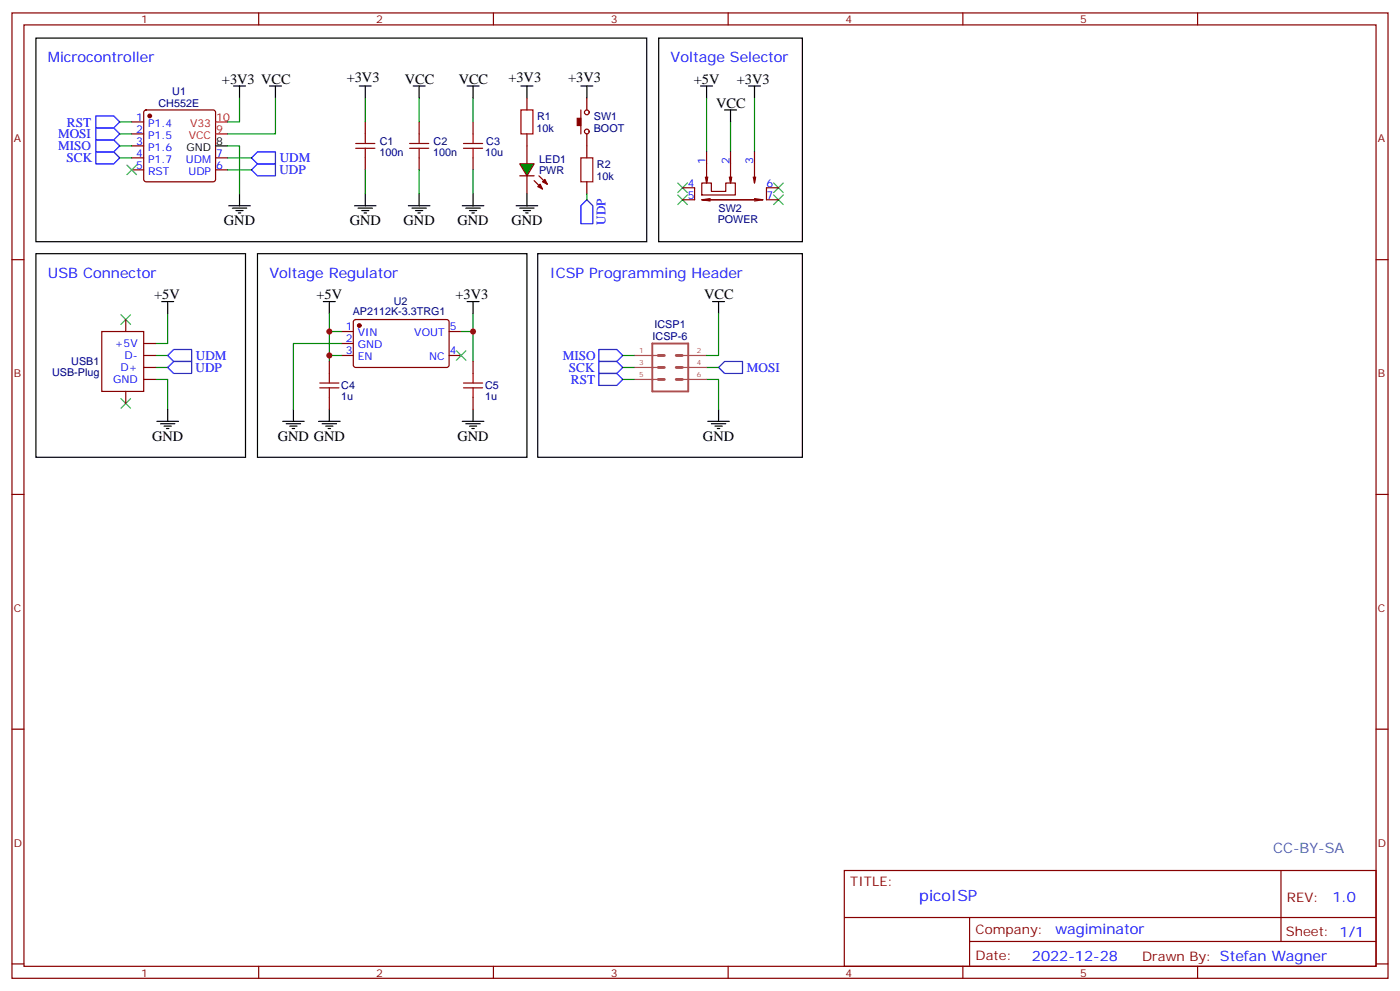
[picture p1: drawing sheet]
<svg xmlns="http://www.w3.org/2000/svg" width="412mm" height="292mm" viewBox="0 0 412 292" stroke-linecap="round" stroke-linejoin="round" font-family="sans-serif">
<g fill="none" stroke="#870000" stroke-width=".35">
<path d="M3.5 3.8h405.4v284.3h-405.4zM7.1 7.3h398.2v277.3h-398.2zM76.2 3.8v3.5M145.3 3.8v3.5M214.5 3.8v3.5M283.6 3.8v3.5M352.8 3.8v3.5M38.8 35.9h3.5M38.8 39.4h3.5M42.6 32.6l.4-.2h19.8l.5 .2 .2 .5v19.7l-.2 .5-.5 .3h-19.8l-.5-.3-.2-.5v-19.7zM38.8 43h3.5M38.8 46.5h3.5"/>
<path d="M38.8 50h3.5M63.5 46.5h3.5M63.5 50h3.5M155.2 43v5.3M155.2 51.8v5.3M201.1 55.3h3.5v3.5h-3.5M206.7 53.9h2.8v2.5h4.3v-2.5h2.8v3.5h-9.9zM207.8 52.1l.3 1.8M208.1 44.7v9.2l.4-1.8M209.2 58.5l-2.5 .3M214.8 52.1l.4 1.8M215.2 44.7v9.2l.3-1.8"/>
<path d="M221.9 52.1l.3 1.8M222.2 58.8h-15.5l2.5 .4M222.2 44.7v9.2l.4-1.8M222.2 58.5l2.5 .3h-16.6M224.7 58.8l-2.5 .4M229.3 55.3h-3.5v3.5h3.5M3.5 76.5h3.6M405.3 76.5h3.6M100.5 97.6h3.6M104.3 94.3l.5-.2 27.1 .1 .4 .6-.1 13-.6 .4h-27.1l-.4-.7v-12.7zM132.3 97.6h3.5M100.5 101.2h3.6"/>
<path d="M100.5 104.7h3.6M132.3 104.7h3.5M3.5 145.6h3.6M405.3 145.6h3.6M3.5 214.8h3.6M405.3 214.8h3.6M248.7 256.4h156.6v28.2h-156.6zM377.3 256.4v20.9M248.7 270.2h156.5M285.6 277.3h119.6M285.6 270.2v14.2M3.5 283.9h3.6"/>
<path d="M76.2 284.6v3.5M145.3 284.6v3.5M214.5 284.6v3.5M283.6 284.6v3.5M352.8 284.6v3.5M405.3 283.9h3.6"/>
</g>
<g fill="#870000" stroke="#870000" stroke-width=".35">
<circle cx="44.1" cy="34.1" r=".53"/>
<circle cx="105.8" cy="95.9" r=".53"/>
</g>
<g fill="none" stroke="#000" stroke-width=".35">
<path d="M194 11.2h42.4v60h-42.4zM68.8 25.3h3.5M70.6 25.3v3.6M79.4 25.3h3.5M81.1 25.3v3.6M153.5 25.3h3.5M155.2 25.3v3.6M206.4 25.3h3.5M208.1 25.3v3.6M213.4 32.4h3.6M215.2 32.4v3.5M220.5 25.3h3.5"/>
<path d="M222.2 25.3v3.6M63.5 43h3.5M70.6 57.1v3.5M67.4 60.6h6.3M68.4 61.3h4.3M69.5 62h2.1M70.2 62.7h.7M75.8 74.7h79.4v60h-79.4zM95.2 88.8h3.6M97 88.8v3.6M137.6 88.8h3.5M139.3 88.8v3.6"/>
<path d="M83.3 124.1h6.3M84.3 124.8h4.2M85.4 125.5h2.1M86.1 126.2h.7M86.4 120.6v3.5M93.8 124.1h6.4M94.9 124.8h4.2M96 125.5h2.1M96.7 126.2h.7M97 120.6v3.5M136.2 124.1h6.3M137.2 124.8h4.3"/>
<path d="M138.3 125.5h2.1M139 126.2h.7M139.3 120.6v3.5"/>
</g>
<path d="M63.5 39.4h3.5M63.5 35.9h3.5" fill="none" stroke="#f00" stroke-width=".35"/>
<g fill="none" stroke="#008700" stroke-width=".35">
<path d="M35.3 35.9h3.5M35.3 39.4h3.5M70.6 28.9v7h-3.6M81.1 28.9v10.5h-14.1M208.1 28.9v15.8M215.2 35.9v8.8M222.2 28.9v15.8M35.3 46.5h3.5M35.3 43h3.5M67 43h3.6v14.1M67 46.5h7.1M67 50h7.1"/>
<path d="M97 92.4v5.2h3.5M97 97.6v8.9M139.3 92.4v5.2h-3.5M139.3 97.6v8.9M97 104.7h3.5M100.5 101.2h-14.1v19.4"/>
</g>
<path d="M28.2 34.1h5.3l1.8 1.8-1.8 1.8h-5.3zM28.2 37.7h5.3l1.8 1.7-1.8 1.8h-5.3zM28.2 41.2h5.3l1.8 1.8-1.8 1.7h-5.3zM28.2 44.7h5.3l1.8 1.8-1.8 1.8h-5.3zM74.1 46.5l1.7-1.8h5.3v3.6h-5.3zM74.1 50l1.7-1.7h5.3v3.5h-5.3z" fill="none" stroke="#00f" stroke-width=".35"/>
<path d="M37.4 48.6l2.8 2.8M40.2 48.6l-2.8 2.8M199.7 53.9l2.8 2.8M199.7 57.4l2.8 2.9M202.5 53.9l-2.8 2.8M202.5 57.4l-2.8 2.9M227.9 57.4l2.8 2.9M227.9 53.9l2.8 2.8M230.7 57.4l-2.8 2.9M230.7 53.9l-2.8 2.8M134.4 103.3l2.8 2.8M137.2 103.3l-2.8 2.8" fill="none" stroke="#3c3" stroke-width=".35"/>
<path d="M153.1 48.3h4.2l-2.1 3.5z" fill="#0c0" stroke="#870000" stroke-width=".35"/>
<g fill="none" stroke="#870000" stroke-width=".35">
<path d="M107.6 35.9v3.5M123.5 35.9v3.5M139.3 35.9v3.5M155.2 28.9v3.5M155.2 39.4v3.6M171.1 32.4v7M172.9 28.9v3.5M172.9 39.4v7.1M107.6 46.5v3.5M123.5 46.5v3.5M139.3 46.5v3.5M153.1 51.8h4.2"/>
<path d="M157.3 53.2l2.5 2.5M158.7 51.8l2.5 2.5M172.9 53.6v3.5M97 106.5v3.5M97 117.1v3.5M139.3 106.5v3.5M139.3 117.1v3.5"/>
<circle cx="172.9" cy="38.7" r=".71"/>
<circle cx="172.9" cy="33.1" r=".71"/>
</g>
<g fill="#870000" stroke="#870000" stroke-width=".35">
<path d="M158.4 55l.7-.7 .7 1.4z"/>
<path d="M159.8 53.6l.7-.8 .7 1.5z"/>
<path d="M170 34.9h1.1v2.1h-1.1z"/>
</g>
<g fill="none" stroke="#000" stroke-width=".35">
<path d="M10.6 11.2h179.9v60h-179.9zM121.7 25.3h3.5M123.5 25.3v3.6M137.6 25.3h3.5M139.3 25.3v3.6M107.6 57.1v3.5M123.5 57.1v3.5M139.3 57.1v3.5M155.2 57.1v3.5M10.6 74.7h61.7v60h-61.7zM104.4 60.6h6.4M105.5 61.3h4.2"/>
<path d="M106.5 62h2.2M107.2 62.7h.7M120.3 60.6h6.3M121.4 61.3h4.2M122.4 62h2.1M123.1 62.7h.7M136.2 60.6h6.3M137.2 61.3h4.3M138.3 62h2.1M139 62.7h.7M152 60.6h6.4M153.1 61.3h4.2"/>
<path d="M154.2 62h2.1M154.9 62.7h.7M158.4 74.7h78v60h-78zM47.6 88.8h3.6M49.4 88.8v3.6M209.9 88.8h3.5M211.7 88.8v3.6M46.2 124.1h6.4M47.3 124.8h4.2M48.3 125.5h2.1M49 126.2h.7M49.4 120.6v3.5"/>
<path d="M208.5 124.1h6.3M209.5 124.8h4.3M210.6 125.5h2.1M211.3 126.2h.7M211.7 120.6v3.5"/>
</g>
<g fill="none" stroke="#008700" stroke-width=".35">
<path d="M107.6 28.9v7M123.5 28.9v7M139.3 28.9v7M107.6 50v7.1M123.5 50v7.1M139.3 50v7.1M172.9 57.1v1.7M49.4 92.4v8.8h-3.5M211.7 92.4v12.3h-3.6M45.9 111.8h3.5v8.8M45.9 108.2h3.5M45.9 104.7h3.5"/>
<path d="M183.4 111.8h3.6M183.4 108.2h3.6M183.4 104.7h3.6M208.1 111.8h3.6v8.8M208.1 108.2h3.6"/>
</g>
<path d="M171.1 60.6l1.8-1.8 1.7 1.8v5.3h-3.5zM176.4 110h5.3l1.7 1.8-1.7 1.7h-5.3zM176.4 106.5h5.3l1.7 1.7-1.7 1.8h-5.3zM176.4 102.9h5.3l1.7 1.8-1.7 1.8h-5.3zM211.7 108.2l1.7-1.7h5.3v3.5h-5.3z" fill="none" stroke="#00f" stroke-width=".35"/>
<path d="M192.2 101.2h10.5v14.1h-10.5z" fill="none" stroke="#a64a4a" stroke-width=".56"/>
<path d="M193.9 111.8h1.8M193.9 108.2h1.8M193.9 104.7h1.8M199.2 111.8h1.8M199.2 108.2h1.8M199.2 104.7h1.8" fill="none" stroke="#a64a4a" stroke-width=".85"/>
<path d="M187 104.7h6.9M187 108.2h6.9M187 111.8h6.9M201.2 104.7h6.9M201.2 108.2h6.9M201.2 111.8h6.9" fill="none" stroke="#a64a4a" stroke-width=".35"/>
<g fill="none" stroke="#a10000" stroke-width=".35">
<path d="M107.6 39.4v2.9M123.5 39.4v2.9M139.3 39.4v2.9M153.5 32.4h3.5v7h-3.5zM104.8 43.7h5.6M104.8 42.3h5.6M107.6 43.7v2.8M120.6 43.7h5.7M120.6 42.3h5.7M123.5 43.7v2.8M136.5 43.7h5.7M136.5 42.3h5.7"/>
<path d="M139.3 43.7v2.8M171.1 46.5h3.5v7.1h-3.5zM94.2 114.2h5.6M94.2 112.8h5.6M97 110v2.8M97 114.2v2.9M136.5 114.2h5.7M136.5 112.8h5.7M139.3 110v2.8M139.3 114.2v2.9"/>
</g>
<path d="M35.6 92.7l2.9 2.8M38.5 92.7l-2.9 2.8M35.6 117.4l2.9 2.8M38.5 117.4l-2.9 2.8" fill="none" stroke="#3c3" stroke-width=".35"/>
<path d="M30 97.6h12.3v17.7h-12.3z" fill="#fff" stroke="#870000" stroke-width=".35"/>
<path d="M37 94.1v3.5M37 115.3v3.5M42.3 101.2h3.6M42.3 104.7h3.6M42.3 108.2h3.6M42.3 111.8h3.6" fill="none" stroke="#870000" stroke-width=".35"/>
<path d="M49.4 104.7l1.8-1.8h5.2v3.6h-5.2zM49.4 108.2l1.8-1.7h5.2v3.5h-5.2z" fill="none" stroke="#00f" stroke-width=".35"/>
<path d="M105.8 25.3h3.6M107.6 25.3v3.6M171.1 25.3h3.5M172.9 25.3v3.6" fill="none" stroke="#000" stroke-width=".35"/>
<g fill="#c00">
<circle cx="139.3" cy="97.6" r=".88"/>
<circle cx="97" cy="97.6" r=".88"/>
<circle cx="97" cy="104.7" r=".88"/>
</g>
<text font-size="4.6" fill="#00f" x="270.8" y="265.4">picoISP</text>
<g font-size="4.2" fill="#00f">
<text x="14.1" y="18.3">Microcontroller</text>
<text x="197.6" y="18.3">Voltage Selector</text>
<text x="14.1" y="81.8">USB Connector</text>
<text x="79.4" y="81.8">Voltage Regulator</text>
<text x="161.9" y="81.8">ICSP Programming Header</text>
<text x="392.5" y="265.7">1.0</text>
<text x="310.9" y="275.2">wagiminator</text>
<text x="304" y="283">2022-12-28</text>
</g>
<g font-size="4.2">
<text x="65.4" y="24.6">+3V3 VCC</text>
<text x="102.1" y="24.3">+3V3</text>
<text x="119.2" y="24.6">VCC</text>
<text x="135.1" y="24.6">VCC</text>
<text x="149.7" y="24.3">+3V3</text>
<text x="167.4" y="24.3">+3V3</text>
<text x="204.4" y="24.6">+5V</text>
<text x="217.1" y="24.6">+3V3</text>
<text x="211" y="31.7">VCC</text>
<text x="66" y="66.3">GND</text>
<text x="103" y="66.3">GND</text>
<text x="118.9" y="66.3">GND</text>
<text x="134.8" y="66.3">GND</text>
<text x="150.6" y="66.3">GND</text>
<text x="45.4" y="88.1">+5V</text>
<text x="93.2" y="88.1">+5V</text>
<text x="134.2" y="88.1">+3V3</text>
<text x="207.4" y="88.1">VCC</text>
<text x="44.8" y="129.8">GND</text>
<text x="81.8" y="129.8">GND GND</text>
<text x="134.8" y="129.8">GND</text>
<text x="207.1" y="129.8">GND</text>
</g>
<text font-size="4.2" fill="#0099b0" x="375" y="251.1">CC-BY-SA</text>
<g font-size="3.9" fill="#00f">
<text x="17.1" y="40.8">MOSI</text>
<text x="19.7" y="37.3">RST</text>
<text x="17.1" y="44.3">MISO</text>
<text x="19.6" y="47.8">SCK</text>
<text x="82.4" y="47.8">UDM</text>
<text x="82.3" y="51.3">UDP</text>
<text x="178.3" y="66.2" transform="rotate(-90 178.3 66.2)">UDP</text>
<text x="57.7" y="106">UDM</text>
<text x="165.8" y="106">MISO</text>
<text x="57.6" y="109.5">UDP</text>
<text x="167.6" y="109.5">SCK</text>
<text x="168.2" y="113">RST</text>
<text x="220" y="109.5">MOSI</text>
</g>
<g font-size="3.9" fill="#800">
<text x="250.5" y="261">TITLE:</text>
<text x="379.1" y="265.7">REV:</text>
<text x="287.4" y="275.2">Company:</text>
<text x="378.7" y="275.8">Sheet: 1/1</text>
<text x="287.4" y="282.9">Date:</text>
<text x="336.4" y="282.9">Drawn By: Stefan Wagner</text>
</g>
<g font-size="3.2" fill="#800">
<text x="41.6" y="6.8">1</text>
<text x="110.8" y="6.8">2</text>
<text x="179.9" y="6.8">3</text>
<text x="249.1" y="6.8">4</text>
<text x="318.2" y="6.8">5</text>
<text x="4.1" y="41.9">A</text>
<text x="405.9" y="41.9">A</text>
<text x="4.1" y="111.1">B</text>
<text x="405.9" y="111.1">B</text>
<text x="4.1" y="180.2">C</text>
<text x="405.9" y="180.2">C</text>
<text x="4.1" y="249.3">D</text>
<text x="405.9" y="249.3">D</text>
<text x="41.6" y="287.6">1</text>
<text x="110.8" y="287.6">2</text>
<text x="179.9" y="287.6">3</text>
<text x="249.1" y="287.6">4</text>
<text x="318.2" y="287.6">5</text>
</g>
<g font-size="3.2" fill="#000080">
<text x="50.7" y="28">U1</text>
<text x="46.7" y="31.4">CH552E</text>
<text x="158.2" y="35.3">R1</text>
<text x="174.9" y="35.3">SW1</text>
<text x="158.1" y="38.8">10k</text>
<text x="174.9" y="38.8">BOOT</text>
<text x="111.8" y="45.9">100n</text>
<text x="111.8" y="42.7">C1</text>
<text x="127.6" y="45.9">100n</text>
<text x="127.7" y="42.7">C2</text>
<text x="143" y="45.9">10u</text>
<text x="143.2" y="42.7">C3</text>
<text x="158.9" y="48">LED1</text>
<text x="158.8" y="51.2">PWR</text>
<text x="175.7" y="52.9">10k</text>
<text x="175.8" y="49.4">R2</text>
<text x="211.4" y="65.8">POWER</text>
<text x="211.7" y="62.6">SW2</text>
<text x="116" y="89.7">U2</text>
<text x="103.9" y="92.8">AP2112K-3.3TRG1</text>
<text x="192.3" y="100.2">ICSP-6</text>
<text x="192.8" y="96.7">ICSP1</text>
<text x="21" y="107.6">USB1</text>
<text x="15.3" y="110.8">USB-Plug</text>
<text x="100.5" y="117.8">1u</text>
<text x="100.5" y="114.7">C4</text>
<text x="142.9" y="117.8">1u</text>
<text x="142.9" y="114.7">C5</text>
</g>
<g font-size="3.2" fill="#00f">
<text x="40.1" y="35.6">1</text>
<text x="40.1" y="39.1">2</text>
<text x="43.6" y="37.3">P1.4</text>
<text x="43.6" y="40.9">P1.5</text>
<text x="40.1" y="42.6">3</text>
<text x="40.1" y="46.1">4</text>
<text x="43.6" y="44.4">P1.6</text>
<text x="43.6" y="47.9">P1.7</text>
<text x="54.8" y="47.9">UDM</text>
<text x="63.7" y="46.1">7</text>
<text x="40.1" y="49.7">5</text>
<text x="43.6" y="51.4">RST</text>
<text x="55.5" y="51.4">UDP</text>
<text x="63.7" y="49.7">6</text>
<text x="207.8" y="48.3" transform="rotate(-90 207.8 48.3)">1</text>
<text x="214.8" y="48.3" transform="rotate(-90 214.8 48.3)">2</text>
<text x="221.9" y="48.3" transform="rotate(-90 221.9 48.3)">3</text>
<text x="202.6" y="55">4</text>
<text x="202.6" y="58.5">5</text>
<text x="225.8" y="58.5">7</text>
<text x="225.8" y="55">6</text>
<text x="101.9" y="97.3">1</text>
<text x="101.9" y="100.8">2</text>
<text x="105.4" y="99.1">VIN</text>
<text x="122" y="99.1">VOUT</text>
<text x="132.5" y="97.3">5</text>
<text x="33.8" y="102.2">+5V</text>
<text x="36.7" y="105.8">D-</text>
<text x="101.9" y="104.4">3</text>
<text x="105.4" y="102.6">GND</text>
<text x="105.4" y="106.1">EN</text>
<text x="126.4" y="106.1">NC</text>
<text x="132.5" y="104.4">4</text>
<text x="33.3" y="112.8">GND</text>
<text x="35.5" y="109.3">D+</text>
</g>
<g font-size="3.2" fill="#f00">
<text x="63.7" y="35.6">10</text>
<text x="55.6" y="40.9">VCC</text>
<text x="56" y="37.3">V33</text>
<text x="63.7" y="39.1">9</text>
</g>
<g font-size="3.2">
<text x="54.9" y="44.4">GND</text>
<text x="63.7" y="42.6">8</text>
</g>
<g font-size="2.1" fill="#a54b4b">
<text x="188.3" y="104">1</text>
<text x="188.3" y="107.5">3</text>
<text x="205.2" y="104">2</text>
<text x="205.2" y="107.5">4</text>
<text x="188.3" y="111.1">5</text>
<text x="205.2" y="111.1">6</text>
</g>
</svg>
